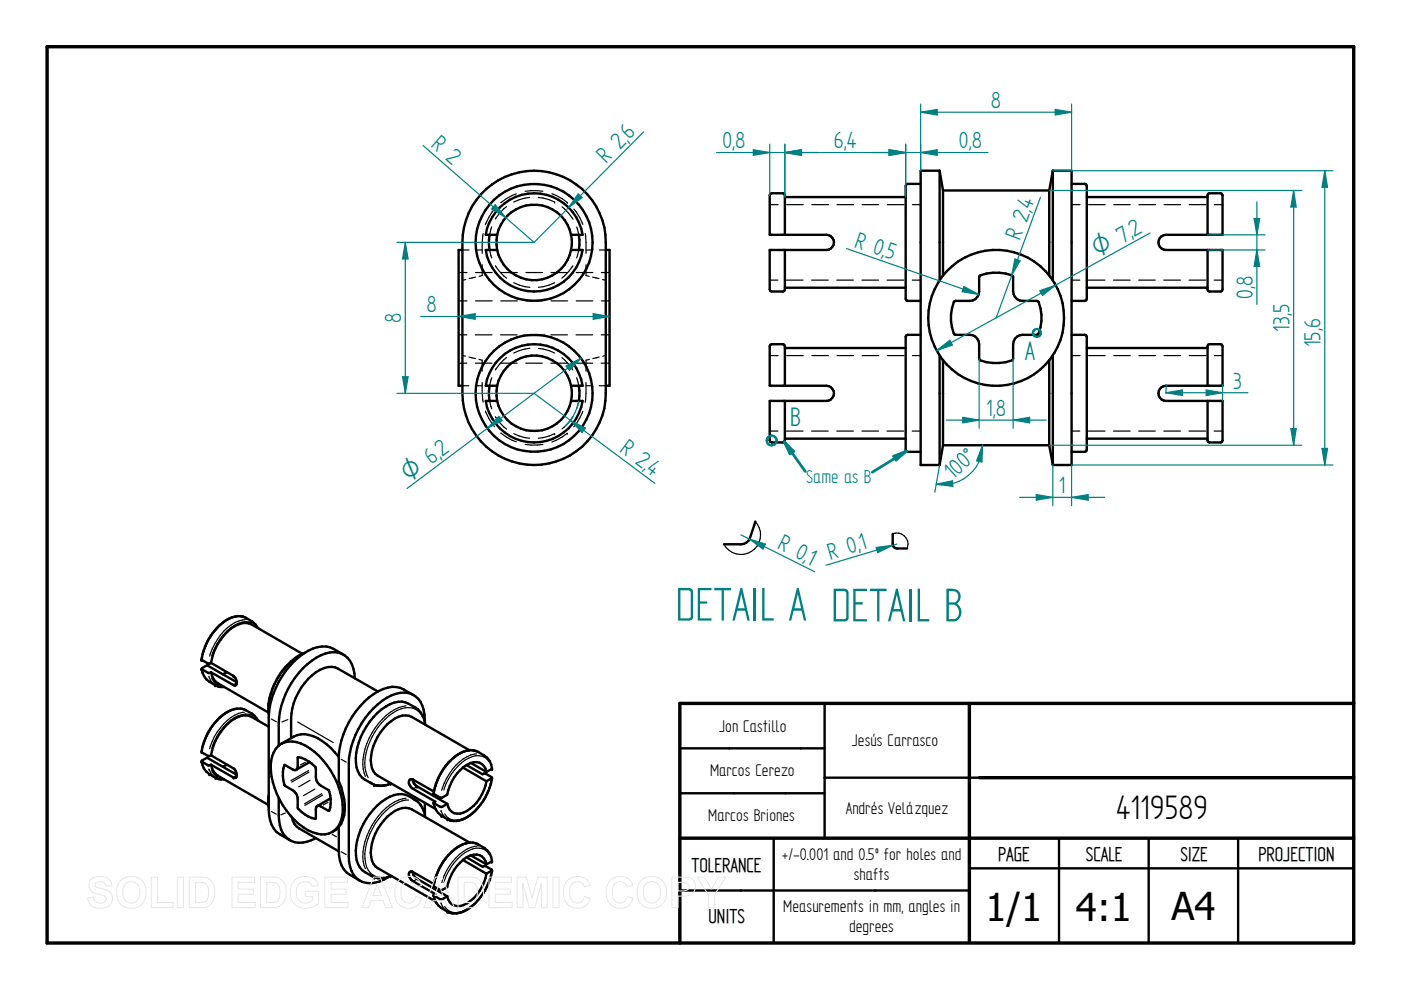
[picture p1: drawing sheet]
<svg xmlns="http://www.w3.org/2000/svg" width="297mm" height="210mm" viewBox="0 0 297 210" stroke-linecap="round" stroke-linejoin="round" font-family="sans-serif">
<path d="M10 9.9h277v190h-277zM205.5 149.1v50.5M287 149.1h-142.9v50.8M144.1 177.7h142.9M207.6 164.9h79.4" fill="none" stroke="#000" stroke-width=".72"/>
<g fill="none" stroke="#000" stroke-width=".51">
<path d="M195.2 39h-2.8l-.4 .4v24l.4 .4h2.8M199.2 36.2l.7 4.2M199.2 36.2v23.2M199.2 36.2h-4v15.2v47.2h4M223.2 36.2h4v62.4h-4M223.2 36.2v23.2M223.2 36.2l-.7 4.2M227.2 39h2.8l.3 .1 .1 .3v24l-.1 .3-.3 .1h-2.8M98 53h-.8v28.8h.8M103.1 40.1a15.2 15.2 0 0 1 16.3-2.6 15.2 15.2 0 0 1 9 13.9v32a15.2 15.2 0 0 1-15.2 15.2 15.2 15.2 0 0 1-15.2-15.2v-32a15.2 15.2 0 0 1 5.1-11.3zM103.8 49.8l-.1 1 .1 2.2M105.4 53a8 8 0 0 0 7.8 6.4 8 8 0 0 0 7.9-6.4"/>
<path d="M105.4 49.8h-2.4a10.4 10.4 0 0 1 10.3-8.8 10.4 10.4 0 0 1 10.2 8.8h-2.4M105.4 53h-2.4a10.4 10.4 0 0 0 10.3 8.8 10.4 10.4 0 0 0 10.2-8.8h-2.4M105.4 49.8l-.1 2.1 .1 1.1M105.4 49.8a8 8 0 0 1 7.8-6.4 8 8 0 0 1 7.9 6.4M121.1 49.8l.1 2.1-.1 1.1M122.7 49.8l.1 2.1-.1 1.1M128.4 53h.8v28.8h-.8M166.4 49.8v-8.4l-.4-.4h-2.4l-.3 .1-.1 .3v8.4h12a1.61 1.61 0 0 1 1.6 1.6 1.61 1.61 0 0 1-1.6 1.6h-12v8.4l.1 .3 .3 .1h2.4l.4-.4v-8.4M166.4 41.8h25.6M199.9 40.4v18M199.9 40.4h22.6M207.9 58.4a9.3 9.3 0 0 1 6.9 .1v3.3a2.03 2.03 0 0 0 2 2l3.2 .1a8.2 8.2 0 0 1 0 7l-3.2 .1a2.03 2.03 0 0 0-2 2v3.2a8.8 8.8 0 0 1-7.1 0l-.1-3.2a2.03 2.03 0 0 0-2-2l-3.2-.1a8.6 8.6 0 0 1-.1-7l3.3-.1a1.97 1.97 0 0 0 2-2v-3z"/>
<path d="M222.5 40.4v18M230.4 41.8h25.6M256 49.8l.1-8.7 .3-.1h2.4l.4 .4v8.4h-12a1.61 1.61 0 0 0-1.6 1.6 1.61 1.61 0 0 0 1.6 1.6h12v8.4l-.4 .4h-2.4l-.3-.1-.1-8.7M166.4 61h25.6M166.4 73.8h25.6M195.2 71h-2.8l-.4 .4v24l.4 .4h2.8M199.2 75.4v23.2M199.9 76.4v18M222.5 76.4v18M223.2 75.4v23.2M227.2 71h2.8l.4 .4v24l-.1 .3-.3 .1h-2.8M230.4 61h25.6"/>
<path d="M230.4 73.8h25.6M103.8 81.8l-.1 1 .1 2.2M105.4 81.8l-.1 2.1 .1 1.1M105.4 85h-2.4a10.4 10.4 0 0 0 10.3 8.8 10.4 10.4 0 0 0 10.2-8.8h-2.4M105.4 81.8h-2.4a10.4 10.4 0 0 1 10.3-8.8 10.4 10.4 0 0 1 10.2 8.8h-2.4M121.1 85a8 8 0 0 1-7.9 6.4 8 8 0 0 1-7.8-6.4M121.1 81.8l.1 2.1-.1 1.1M121.1 81.8a8 8 0 0 0-7.9-6.4 8 8 0 0 0-7.8 6.4M122.7 81.8l.1 2.1-.1 1.1M166.4 81.8v-8.4l-.4-.4h-2.4l-.3 .1-.1 .3v8.4h12a1.61 1.61 0 0 1 1.6 1.6 1.61 1.61 0 0 1-1.6 1.6h-12v8.4l.1 .3 .3 .1h2.4l.4-.4v-8.4M166.4 93h25.6M199.9 94.4l-.7 4.2"/>
<path d="M199.9 94.4h22.6M222.5 94.4l.7 4.2M230.4 93h25.6M256 81.8l.1-8.7 .3-.1h2.4l.4 .4v8.4h-12a1.61 1.61 0 0 0-1.6 1.6 1.61 1.61 0 0 0 1.6 1.6h12v8.4l-.4 .4h-2.4l-.3-.1-.1-8.7M42.8 140l1.5 .8 .4-.3M52.1 131a4.6 4.6 0 0 0-5 1.1 12.3 12.3 0 0 0-4.3 7.6M52.2 131l1.3 .8 1.2 1.4M64.1 138.6l-10.7-6.2a4 4 0 0 0-4.4 .9 11.8 11.8 0 0 0-4.3 7.2M64.6 138.4a13.8 13.8 0 0 0-7.6 10.3l-.1 1 .1 1.9M72.9 138.8a6.2 6.2 0 0 0-5.6-1.6 14.3 14.3 0 0 0-8.2 7.4 16.6 16.6 0 0 0-2.1 7.5v19.6a5.7 5.7 0 0 0 2.3 5.2l2.2 1.2M42.8 141.8a4.2 4.2 0 0 0 2.9 3.5l-.1-.1M42.8 141.9l1.3 .8 .6-.2"/>
<path d="M42.8 141.6l1.1-.5 6.3 3.6M42.8 159.6l1.3 .7 .6-.2M44.7 142.5l4.7 2.7a.5 .5 0 0 0 .6 .1 .5 .5 0 0 0 .2-.6M44.7 142.5a3.2 3.2 0 0 0 1.5 2.4l10.7 6.2M44.7 140.5l4.8 2.8M45.6 145.3l.9 .3 1 .1M48.1 142.5l-.9 .5M49.5 143.3l.4 .5 .3 .9M53.4 151.3l.5 .4 .8 1.1M53.5 151.3l-1.3-.7a4.7 4.7 0 0 0-5.1 1.1 12.3 12.3 0 0 0-4.3 7.6M57 154.1l-3.6-2.1a4 4 0 0 0-4.4 .9 11.8 11.8 0 0 0-4.3 7.2M59.6 157.7l2.7-1.5a5.4 5.4 0 0 1 6 .9 14.3 14.3 0 0 1 3.5 3.4"/>
<path d="M59.6 157.7a5.7 5.7 0 0 0-2.2 5.8 16.9 16.9 0 0 0 7.9 12.5 5.2 5.2 0 0 0 5.1 .4M59.6 157.7a5.7 5.7 0 0 1 6.1 1 16.9 16.9 0 0 1 7 13 5.2 5.2 0 0 1-2.3 4.7M75.2 143.8a5.4 5.4 0 0 0-2.8-5.2 6.4 6.4 0 0 0-6.3 1.5 17.8 17.8 0 0 0-7 13.2v4.8M80.1 146.6l-8.4-4.8a4.4 4.4 0 0 0-4.7 .7 13.2 13.2 0 0 0-5.3 9.8v4.2M87.7 147.4a6.2 6.2 0 0 0-5.5-1.6 13.4 13.4 0 0 0-7.5 6.1 17.5 17.5 0 0 0-2.9 8.8v4.9a11.8 11.8 0 0 1 .9 8.2l-.4 .9-.5 .6v5a5.5 5.5 0 0 0 2.4 5.2l2.1 1.2M87.7 149.9l.4 .2M88.1 150.1a4.9 4.9 0 0 0-4.5-1.1 13.6 13.6 0 0 0-7.9 9.6 6.9 6.9 0 0 0 1.1 6.3l2.1 1.3M88.1 150.1l.5 .3M88.6 150.4a5.4 5.4 0 0 1 1.6 3.2M90.1 153.2a6.7 6.7 0 0 0-2-5.6 5 5 0 0 0-5.1-.2 17.5 17.5 0 0 0-9 14.5v19.6a5.5 5.5 0 0 0 2.8 5.5 6.4 6.4 0 0 0 5.7-1.1M99.6 159.1l-12.3-7.1a3.9 3.9 0 0 0-4.4 .9 10.8 10.8 0 0 0-4.2 9.2 3 3 0 0 0 1.4 2.4l12.3 7M101.4 159.4l1.3 .8"/>
<path d="M101.4 159.5a4.7 4.7 0 0 0-5.3 1.2 12.4 12.4 0 0 0-4.1 7.4M144.1 158.7h30.7M174.8 149.1v28.6M42.8 161.4a3.4 3.4 0 0 0 1.5 2.7M42.8 161.2l1.1-.5 6.3 3.6M42.8 161.5l1.3 .8 .6-.2M44.4 164.1l1.3 .8M44.7 160.1l4.7 2.8a1.5 1.5 0 0 1 .5 2l-.5-.1-4.7-2.7M44.7 162.1a3.2 3.2 0 0 0 1.5 2.4l10.7 6.2M45.7 164.9l.7 .3 1.1 .1M48.1 162.1l-.9 .5M57 168.6v2.3"/>
<path d="M59.1 169.2a14.2 14.2 0 0 0 .9 7.5 4.5 4.5 0 0 0 6 1.4l1-.4M60.3 162.3l.1-.1 2 1.1a.63 .63 0 0 0 .7-.8l.1-1.9a5.8 5.8 0 0 1 3.8 2.3 4 4 0 0 0 .4 3.1l.6 .6 1.6 .9a5.9 5.9 0 0 1 .1 4.4l-1.7-.9a.64 .64 0 0 0-.7-.1 .64 .64 0 0 0-.3 .7l-.1 2a5.8 5.8 0 0 1-3.8-2.4 4 4 0 0 0-.4-3.1l-.6-.5-1.7-1a5.9 5.9 0 0 1-.1-4.3zM61.8 173.2a3.5 3.5 0 0 0 1.6 2.4l8.4 4.9M65.7 161.6l-2.9 1.6M70.1 169.2l-2.8 1.7M71.8 175.6l-1.4 .8M78.4 165.9l.9 .5M82.8 166.2a4.6 4.6 0 0 1-3.4 .2M82.8 166.1h.1M87.5 165.3a.68 .68 0 0 0-.8 .3 .68 .68 0 0 0 .1 .8l.7 .8 4.8 2.8-.2 .1M87.5 165.3v.1a1.68 1.68 0 0 0 .9 1.4M87.6 165.3l4.4 2.6"/>
<path d="M87.7 169.5l.9 .4M88.1 169.7a4.8 4.8 0 0 0-6.3-.3 14.1 14.1 0 0 0-6.3 12 4.7 4.7 0 0 0 3.4 4.4M88.5 166.8l6.3 3.6M88.6 170a5.2 5.2 0 0 1 1.6 3.2M90.1 170.2v2.5M91.9 170.2a3.8 3.8 0 0 0 1.7 2.7M92 170.3l1.6 .8 1.2-.7M93.6 173l1.3 .7M98.1 162.7l5 3M98.9 162.2l3.4 2 .7-.2 1.2 .8M99.6 178.6l-12.3-7a3.9 3.9 0 0 0-4.4 .9 10.7 10.7 0 0 0-4.2 9.2 3 3 0 0 0 1.4 2.4l12.3 7M99.8 161.8l3.3 1.9"/>
<path d="M101.3 179a4.7 4.7 0 0 0-5.2 1.3 12.4 12.4 0 0 0-4.1 7.4M101.4 179l1.3 .8M102.6 160.1a3.6 3.6 0 0 1 1.7 2.8M102.7 179.8a3.4 3.4 0 0 1 1.6 2.7M103.1 163.7a2.36 2.36 0 0 0-3.4-1.9 9.1 9.1 0 0 0-4.9 6.7l-1.2 .7-1.6-.8M103.1 165.7a8.4 8.4 0 0 1-5.5 6.8 2.32 2.32 0 0 1-2.8-2.1M104.2 165l-1.1 .7M104.2 163.1l-1.1 .6M104.3 165a11.8 11.8 0 0 1-6.4 8.8 3.8 3.8 0 0 1-3-.1M144.1 168.2h30.7M164 177.7v22.2M207.6 164.9h-32.8"/>
<path d="M224.5 177.7v22.2M243.5 177.7v22.2M262.5 177.7v22.2M78.4 185.5l.5 .3M78.9 185.8l.4 .2M82.8 185.8a4.6 4.6 0 0 1-3.4 .2M82.8 185.7h.1M87.5 186.8l-.1-.1a1.27 1.27 0 0 1-.5-1.8l.6-.1 4.5 2.7M87.5 184.9a1.74 1.74 0 0 0 1 1.5l6.3 3.6M87.6 186.9l4.7 2.7-.2 .1M92 189.9l1.6 .8 1.2-.7M98.1 182.3l5 3 1.1-.7"/>
<path d="M98.9 181.8l3.4 2 .7-.2 1.2 .8M99.8 181.4l3.3 1.9M103.1 183.3a2.36 2.36 0 0 0-3.4-1.9 9.1 9.1 0 0 0-4.9 6.7l-1.2 .7-1.6-.8M103.1 185.3a8.4 8.4 0 0 1-5.5 6.8 2.32 2.32 0 0 1-2.8-2.1M104.2 182.7l-1.1 .6M104.3 184.6a11.8 11.8 0 0 1-6.4 8.8 3.7 3.7 0 0 1-3-.1 4.3 4.3 0 0 1-3-3.5M144.1 188.8h61.4M205.5 184.1h81.5"/>
<circle cx="113.3" cy="51.4" r="12.4"/>
<circle cx="211.2" cy="67.4" r="14.4"/>
<circle cx="113.3" cy="83.4" r="12.4"/>
</g>
<g fill="none" stroke="#000" stroke-width=".25">
<path d="M97.2 57.8h1.8M98 53h1.4M98.8 59.3l-.8 .1M100.8 58.8l-1.3 .3M100.8 57.8h3.5M100.9 53h1.3M102.2 56.1v2.3l-.6 .2M102.4 49.5l-.2 1.9v2.3M103.7 52.2v.3M103.7 51.4h.1M103.7 50.2v.2M103.8 52.8l.5 1.9"/>
<path d="M104.3 48.1l-.5 1.9M104.8 44.4l-1.2 1.7-.7 1.5M105 56.3a9.5 9.5 0 0 0 2.4 2.7M105.3 50.4v.3M105.3 52.5l.1 .1M105.4 52.8v.2M105.4 49.8v.2M106.2 57.8h3.5M107.4 43.8a9.5 9.5 0 0 0-2.4 2.6M108.9 59.9l1.2 .6 2.2 .4M109.5 41.1a11 11 0 0 0-3.3 1.9M111.5 57.8h3.5"/>
<path d="M112.3 41.9l-2.2 .4-1.2 .5M114.1 41.9l2.3 .4 1.2 .5M115.1 40.6l-1.1-.2-2.7 .2M116.8 57.8h3.6M117 41.1l2.2 1 1.1 .8M117.6 42.8h.1M117.6 59.9l-1.2 .6-2.2 .4M119.2 43.9l1.4 1.3 .9 1.3M120.3 42.9h.1M121.1 49.8v.2M121.1 53h.1M121.1 52.8h.1"/>
<path d="M121.2 50.3v.2M121.2 51.4h.1M121.5 56.3l-.9 1.3-1.5 1.4M121.7 44.3a10.8 10.8 0 0 1 1.9 3.3M122.2 57.8h3.5M122.3 48.1l.4 1.7M122.7 53h.1M122.7 53l-.4 1.7M122.7 49.8h.1M122.7 49.9l.1 .1M124.1 49.5l.1 4.2M124.2 53h1.4"/>
<path d="M124.2 56.1v2.3l.7 .2M125.6 58.8l1.4 .3M127.1 53h1.3M127.5 57.8h1.7M127.8 59.3l.6 .1M163.2 43.4h1.8M163.2 59.4h1.7M166.7 59.4h3.6M166.8 43.4h3.5M172.1 59.4h3.5M172.1 43.4h3.5M177.4 59.4h3.5"/>
<path d="M177.5 43.4h3.5M182.7 59.4h3.6M182.8 43.4h3.5M188.1 59.4h3.5M188.1 43.4h3.5M193.4 59.4h1.8M193.5 43.4h1.7M227.2 43.4h1.8M227.2 59.4h1.7M230.8 59.4h3.5M230.8 43.4h3.5M236.1 59.4h3.5"/>
<path d="M236.1 43.4h3.5M241.4 59.4h3.5M241.5 43.4h3.5M246.8 59.4h3.5M246.8 43.4h3.5M252.1 59.4h3.5M252.1 43.4h3.5M257.4 59.4h1.8M257.5 43.4h1.7M97.2 71h1.8M97.2 77h1.8M97.2 63.8h1.8"/>
<path d="M98 75.4l.7 .1M99.4 75.7l1.4 .3M100.8 71h3.5M100.8 77h3.5M100.8 63.8h3.5M101.6 76.2l.6 .2v2.3M106.1 71h3.5M106.1 77h3.5M106.2 63.8h3.5M107.4 75.8a9.5 9.5 0 0 0-2.4 2.6M111.5 71h3.5M111.5 77h3.5"/>
<path d="M111.5 63.8h3.5M112.3 73.8l-2.2 .5-1.2 .5M114.2 73.9l2.2 .4 1.2 .5M116.8 71h3.5M116.8 77h3.5M116.8 63.8h3.6M119.1 75.8l1.5 1.4 .9 1.2M122.1 71h3.5M122.1 77h3.5M122.2 63.8h3.5M125 76.2l-.8 .2v2.3M127 75.7l-1.3 .3"/>
<path d="M127.5 71h1.7M127.5 77h1.7M127.5 63.8h1.7M128.4 75.4l-.6 .1M163.2 75.4h1.8M166.8 75.4h3.5M172.1 75.4h3.5M177.5 75.4h3.5M182.8 75.4h3.5M188.1 75.4h3.5M193.5 75.4h1.7M227.2 75.4h1.8"/>
<path d="M230.8 75.4h3.5M236.1 75.4h3.5M241.5 75.4h3.5M246.8 75.4h3.5M252.1 75.4h3.5M257.5 75.4h1.7M98 81.8h1.4M100.8 81.8h1.4M102.2 81.1v2.3l.2 1.9M102.9 87.2l.7 1.5 1.2 1.7M103.7 83.4h.1M103.7 84.4v.1"/>
<path d="M103.7 82.3v.2M103.8 84.8l.5 1.9M104.3 80.1l-.5 1.9M105 88.3a9.5 9.5 0 0 0 2.4 2.7M105.3 84.1v.3M105.4 84.8v.2M105.4 82.2l-.1 .1M105.4 81.8v.2M106.2 91.8a11 11 0 0 0 3.3 1.9M108.9 91.9l1.2 .6 2.2 .4M115.1 94.2l-2.5 .2-1.3-.2M117.6 91.9h.1"/>
<path d="M117.6 91.9l-1.2 .6-2.3 .4M120.3 91.9h.1M120.3 91.9l-1.1 .8-2.2 1M121.1 81.8h.1M121.1 82h.1M121.1 84.8v.2M121.2 84.3v.2M121.2 83.4h.1M121.5 88.3l-.9 1.3-1.4 1.3M122.3 80.1l.4 1.7M122.7 85l-.4 1.7M122.7 81.8h.1"/>
<path d="M122.7 85h.1M122.8 84.8l-.1 .1M123.6 87.2a10.8 10.8 0 0 1-1.9 3.3M124.2 81.1l-.1 4.2M124.2 81.8h1.4M127 81.8h1.4M163.2 91.4h1.7M166.7 91.4h3.6M172.1 91.4h3.5M177.4 91.4h3.5M182.7 91.4h3.6M188.1 91.4h3.5"/>
<path d="M193.4 91.4h1.8M227.2 91.4h1.7M230.8 91.4h3.5M236.1 91.4h3.5M241.4 91.4h3.5M246.8 91.4h3.5M252.1 91.4h3.5M257.4 91.4h1.8M50.5 130.7a8.3 8.3 0 0 0-5.7 4.2l-1.1 2-.5 1.5M51.9 131.4a8.6 8.6 0 0 0-6.4 5.2l-1.1 2.5M53.2 132a4.6 4.6 0 0 0-4.4 1.1 12.2 12.2 0 0 0-3.9 6M62.9 139.5a14.6 14.6 0 0 0-5.9 10.1"/>
<path d="M43 142.7l.8 1.4M44.3 143.4l.3 .8 .4 .5M44.8 143.7a2.38 2.38 0 0 0 1.4 1.5M50 144.9l-.4 .2M50.7 150.3a8.1 8.1 0 0 0-5.9 4.1l-1.1 2.1-.5 1.4M51.8 151a8.3 8.3 0 0 0-5.7 4.2l-1.1 2-.6 1.5M53.2 151.6a5 5 0 0 0-5.1 1.8 12.4 12.4 0 0 0-3.2 5.3M57.5 152.4l1.1 .6M61 152.6l-1.2 .5M63.1 153.1l7.6 4.3M86.1 149.6a10 10 0 0 0-6.6 4.8 12.1 12.1 0 0 0-2.3 9.5l.3 .7M89.6 152a3.4 3.4 0 0 0-4.6-1.7 13.4 13.4 0 0 0-7.7 11.4 6.4 6.4 0 0 0 .8 3.2"/>
<path d="M99.9 159.1a8.1 8.1 0 0 0-5.9 4.2 10.6 10.6 0 0 0-1.6 3.5M101 159.9a8 8 0 0 0-5.7 4.1l-1.1 2-.6 1.6M43 162.3l.7 1.3M44.3 163.1h.1M44.3 163.1l.7 1.3M44.8 163.3a2.77 2.77 0 0 0 1.3 1.5M50 164.5l-.4 .2M57.5 172l1.1 .6M60.4 162.2l-.1 .1M60.5 172.4l-.9 .4M63.4 160.5l-.3 .2M64.7 161.6l-1 .6"/>
<path d="M65.4 163.4l-3.7 2.1M65.5 163.7l-3.7 2.1M65.7 165.4l-2.4 1.4M66.8 167.3l-2.5 1.4M66.9 173.5l-.1 .1M68.2 168.3l-3.6 2.1M68.4 168.6l-3.8 2.2M69.6 170.1l-1.1 .6M69.8 171.8l-.2 .1M70.4 176.9l.9 .5M72.3 161l1.1 .6M81.9 166.3l-.7 .2-1.1-.1"/>
<path d="M86.1 169.2a9.7 9.7 0 0 0-6.6 4.8 13 13 0 0 0-2.5 8.7l.5 1.5M86.7 169.6a7.7 7.7 0 0 0-5.6 3.1 13.7 13.7 0 0 0-3.7 9.4 3.6 3.6 0 0 0 3.9 3.9M88.2 166.9l-.4 .2M88.9 170.6l.7 1 .2 .6M92.2 171.1l.7 1.3M93.5 171.9h.1M93.5 171.9l.8 1.3M99.8 178.7a8.3 8.3 0 0 0-5.8 4.2l-1.1 2-.5 1.5M101.1 179.4a8.4 8.4 0 0 0-5.8 4.2 10.6 10.6 0 0 0-1.6 3.5M103.7 161.5a3 3 0 0 0-4.3-.8 11.3 11.3 0 0 0-5.3 6.8M103.9 166.6a11.2 11.2 0 0 1-6.1 7.1 2.75 2.75 0 0 1-3.5-1.1M72.3 180.6l1.1 .6"/>
<path d="M88.2 186.5l-.4 .2M92.2 190.8h.1M92.2 190.8l.8 1.3M93.5 191.4l.7 1.3M103.7 181.1a2.93 2.93 0 0 0-4.3-.8 11.3 11.3 0 0 0-5.3 6.9M103.9 186.1a11 11 0 0 1-6.1 7.2 2.79 2.79 0 0 1-3.5-1.1"/>
</g>
<g fill="#000">
<circle cx="42.8" cy="139.7" r=".25"/>
<circle cx="42.8" cy="139.8" r=".25"/>
<circle cx="42.8" cy="139.9" r=".25"/>
<circle cx="42.8" cy="140" r=".25"/>
<circle cx="52.2" cy="131" r=".25"/>
<circle cx="53.5" cy="131.8" r=".25"/>
<circle cx="64.6" cy="138.4" r=".25"/>
<circle cx="42.8" cy="159.3" r=".25"/>
<circle cx="42.8" cy="159.4" r=".25"/>
<circle cx="42.8" cy="141.7" r=".25"/>
<circle cx="42.8" cy="141.8" r=".25"/>
<circle cx="42.8" cy="141.9" r=".25"/>
<circle cx="42.8" cy="159.5" r=".25"/>
<circle cx="42.8" cy="159.6" r=".25"/>
<circle cx="45.6" cy="145.2" r=".25"/>
<circle cx="49.5" cy="143.3" r=".25"/>
<circle cx="53.5" cy="151.3" r=".25"/>
<circle cx="42.8" cy="161.4" r=".25"/>
<circle cx="42.8" cy="161.3" r=".25"/>
<circle cx="42.8" cy="161.5" r=".25"/>
<circle cx="42.8" cy="161.2" r=".25"/>
<circle cx="44.4" cy="164.1" r=".25"/>
<circle cx="45.7" cy="164.9" r=".25"/>
<circle cx="49.5" cy="164.8" r=".25"/>
<circle cx="57" cy="170.9" r=".25"/>
<circle cx="79.3" cy="166.4" r=".25"/>
<circle cx="82.8" cy="166.2" r=".25"/>
<circle cx="87.5" cy="165.3" r=".25"/>
<circle cx="88.4" cy="166.8" r=".25"/>
<circle cx="91.9" cy="170.2" r=".25"/>
<circle cx="91.9" cy="168.3" r=".25"/>
<circle cx="91.9" cy="168.2" r=".25"/>
<circle cx="92" cy="168.2" r=".25"/>
<circle cx="92" cy="170.2" r=".25"/>
<circle cx="92" cy="170.3" r=".25"/>
<circle cx="92" cy="168.3" r=".25"/>
<circle cx="92" cy="170.1" r=".25"/>
<circle cx="92" cy="168.4" r=".25"/>
<circle cx="92.1" cy="170.1" r=".25"/>
<circle cx="93.6" cy="173" r=".25"/>
<circle cx="94.9" cy="173.7" r=".25"/>
<circle cx="101.4" cy="179" r=".25"/>
<circle cx="102.7" cy="160.2" r=".25"/>
<circle cx="104.2" cy="165" r=".25"/>
<circle cx="104.2" cy="163" r=".25"/>
<circle cx="104.3" cy="164.8" r=".25"/>
<circle cx="104.3" cy="163" r=".25"/>
<circle cx="104.3" cy="165" r=".25"/>
<circle cx="104.3" cy="164.9" r=".25"/>
<circle cx="104.3" cy="162.9" r=".25"/>
<circle cx="79.3" cy="186" r=".25"/>
<circle cx="79.4" cy="186" r=".25"/>
<circle cx="82.8" cy="185.8" r=".25"/>
<circle cx="87.5" cy="186.8" r=".25"/>
<circle cx="91.9" cy="187.8" r=".25"/>
<circle cx="91.9" cy="189.8" r=".25"/>
<circle cx="92" cy="187.8" r=".25"/>
<circle cx="92" cy="187.9" r=".25"/>
<circle cx="92" cy="189.9" r=".25"/>
<circle cx="92" cy="189.8" r=".25"/>
<circle cx="92" cy="189.7" r=".25"/>
<circle cx="92" cy="188" r=".25"/>
<circle cx="94.8" cy="193.3" r=".25"/>
<circle cx="94.9" cy="193.3" r=".25"/>
<circle cx="104.2" cy="184.4" r=".25"/>
<circle cx="104.2" cy="184.6" r=".25"/>
<circle cx="104.2" cy="182.7" r=".25"/>
<circle cx="104.3" cy="184.4" r=".25"/>
<circle cx="104.3" cy="182.6" r=".25"/>
<circle cx="104.3" cy="184.6" r=".25"/>
<circle cx="104.3" cy="184.5" r=".25"/>
<circle cx="104.3" cy="182.5" r=".25"/>
</g>
<path d="M179.5 52.7l28 9.7M204.4 60.7l3.1 1.7-3.5-.6z" fill="none" stroke="#008080" stroke-width=".25"/>
<path d="M204.4 60.7l3.1 1.7-3.5-.6z" fill="#008080"/>
<path d="M219.5 69.9a.78 .78 0 0 0-.5 .7 .78 .78 0 0 0 .5 .7M219.7 69.8h.2M219.7 71.4h.3M220.2 69.8a.81 .81 0 0 1 .5 .8 .81 .81 0 0 1-.5 .7" fill="none" stroke="#008080" stroke-width=".51"/>
<path d="M160.1 110.6l-1.1 3.5a1.99 1.99 0 0 1-1.9 1.3h-3.6" fill="none" stroke="#000" stroke-width=".51"/>
<path d="M160.1 110.6a4.1 4.1 0 0 1-.5 6.2 4.1 4.1 0 0 1-6.1-1.4" fill="none" stroke="#000" stroke-width=".25"/>
<path d="M157.1 113.4l15.7 7.8M158.9 114.3l3.4 1.1-.5 1z" fill="none" stroke="#008080" stroke-width=".25"/>
<path d="M158.9 114.3l3.4 1.1-.5 1z" fill="#008080"/>
<path d="M84.2 51.4h29M85.9 51.4l.6 3.5h-1.2zM84.2 83.4h29" fill="none" stroke="#008080" stroke-width=".25"/>
<path d="M85.9 51.4l.6 3.5h-1.2z" fill="#008080"/>
<path d="M85.3 79.9h1.2l-.6 3.5z" fill="none" stroke="#008080" stroke-width=".25"/>
<path d="M85.3 79.9h1.2l-.6 3.5z" fill="#008080"/>
<path d="M85.9 51.4v32M185.8 116.1l3.5-.5-3.2 1.6zM190.2 115.4l-15.1 4.4" fill="none" stroke="#008080" stroke-width=".25"/>
<path d="M163.1 92.5a1.05 1.05 0 0 0-.5 .9 1.05 1.05 0 0 0 .6 1M163.4 92.4h.3M163.7 94.4h-.2M164 92.5a1.01 1.01 0 0 1 .7 .9 1.01 1.01 0 0 1-.6 .9" fill="none" stroke="#008080" stroke-width=".51"/>
<path d="M189.3 113.2v2.2a.94 .94 0 0 0 .9 .9h2.1" fill="none" stroke="#000" stroke-width=".51"/>
<path d="M189.3 113.2a2.41 2.41 0 0 1 2.5 .5 2.41 2.41 0 0 1 .6 2.6" fill="none" stroke="#000" stroke-width=".25"/>
<path d="M185.8 116.1l3.5-.5-3.2 1.6z" fill="#008080"/>
<path d="M136.4 28l-23.2 23.4M122.6 41.1l.8 .8-2.8 2.1z" fill="none" stroke="#008080" stroke-width=".25"/>
<path d="M122.6 41.1l.8 .8-2.8 2.1z" fill="#008080"/>
<path d="M89.7 30.9l23.5 20.5M105 43.4l2.2 2.7-3-1.8z" fill="none" stroke="#008080" stroke-width=".25"/>
<path d="M105 43.4l2.2 2.7-3-1.8z" fill="#008080"/>
<path d="M113.2 83.4l25.7 19.1M120.9 89.2l3.2 1.6-.7 .9zM122.7 85a10.2 10.2 0 0 1-2.9 5.4" fill="none" stroke="#008080" stroke-width=".25"/>
<path d="M120.9 89.2l3.2 1.6-.7 .9z" fill="#008080"/>
<path d="M120 77.6l3.2-1.7-2.5 2.6zM123.2 75.9l-36.9 27.7" fill="none" stroke="#008080" stroke-width=".25"/>
<path d="M120 77.6l3.2-1.7-2.5 2.6z" fill="#008080"/>
<path d="M105.8 88.3l.7 .9-3.2 1.6z" fill="none" stroke="#008080" stroke-width=".25"/>
<path d="M105.8 88.3l.7 .9-3.2 1.6z" fill="#008080"/>
<path d="M159.7 31.7l3.5 .6-3.5 .6zM163.2 30.6v10.8M166.4 30.6v11.2" fill="none" stroke="#008080" stroke-width=".25"/>
<path d="M159.7 31.7l3.5 .6-3.5 .6z" fill="#008080"/>
<path d="M166.4 32.3l3.5-.6v1.2z" fill="none" stroke="#008080" stroke-width=".25"/>
<path d="M166.4 32.3l3.5-.6v1.2z" fill="#008080"/>
<path d="M151.9 32.3h21.5M166.4 30.6v11.2M188.5 31.7l3.5 .6-3.5 .6zM192 30.6v11.2" fill="none" stroke="#008080" stroke-width=".25"/>
<path d="M188.5 31.7l3.5 .6-3.5 .6z" fill="#008080"/>
<path d="M166.4 32.3l3.5-.6v1.2z" fill="none" stroke="#008080" stroke-width=".25"/>
<path d="M166.4 32.3l3.5-.6v1.2z" fill="#008080"/>
<path d="M166.4 32.3h25.6M188.5 31.7l3.5 .6-3.5 .6zM192 30.6v8.8M195.2 30.6v5.6" fill="none" stroke="#008080" stroke-width=".25"/>
<path d="M188.5 31.7l3.5 .6-3.5 .6z" fill="#008080"/>
<path d="M195.2 32.3l3.5-.6v1.2z" fill="none" stroke="#008080" stroke-width=".25"/>
<path d="M195.2 32.3l3.5-.6v1.2z" fill="#008080"/>
<path d="M185 32.3h24.5M199.2 98.6l-1 5.8M198.5 102.7l3.5-.8v1.2z" fill="none" stroke="#008080" stroke-width=".25"/>
<path d="M198.5 102.7l3.5-.8v1.2z" fill="#008080"/>
<path d="M208.3 94.4l-.1 3.6-1.2-.3z" fill="none" stroke="#008080" stroke-width=".25"/>
<path d="M208.3 94.4l-.1 3.6-1.2-.3z" fill="#008080"/>
<path d="M97.2 67.1l3.6-.6v1.2zM208.3 94.4a8.4 8.4 0 0 1-9.8 8.3" fill="none" stroke="#008080" stroke-width=".25"/>
<path d="M97.2 67.1l3.6-.6v1.2z" fill="#008080"/>
<path d="M125.8 66.5l3.4 .6-3.4 .6z" fill="none" stroke="#008080" stroke-width=".25"/>
<path d="M125.8 66.5l3.4 .6-3.4 .6z" fill="#008080"/>
<path d="M223.2 36.2h59.4M89.2 67.1h40M227.2 98.6h55.4M280.3 95.1h1.2l-.6 3.5z" fill="none" stroke="#008080" stroke-width=".25"/>
<path d="M280.3 95.1h1.2l-.6 3.5z" fill="#008080"/>
<path d="M280.9 36.2l.6 3.5h-1.2z" fill="none" stroke="#008080" stroke-width=".25"/>
<path d="M280.9 36.2l.6 3.5h-1.2z" fill="#008080"/>
<path d="M280.9 36.2v62.4M223.2 98.6v8.6M227.2 98.6v8.6M219.7 104.9l3.5 .6-3.5 .5z" fill="none" stroke="#008080" stroke-width=".25"/>
<path d="M219.7 104.9l3.5 .6-3.5 .5z" fill="#008080"/>
<path d="M227.2 105.5l3.5-.6v1.1z" fill="none" stroke="#008080" stroke-width=".25"/>
<path d="M227.2 105.5l3.5-.6v1.1z" fill="#008080"/>
<path d="M215.2 54.9l1.1 .4-1.8 3.1zM220.6 41.8l-9.4 25.6M216.2 105.5h18" fill="none" stroke="#008080" stroke-width=".25"/>
<path d="M215.2 54.9l1.1 .4-1.8 3.1z" fill="#008080"/>
<path d="M243.8 49.4l-45.2 24.9M198.6 74.3l2.8-2.2 .5 1.1z" fill="none" stroke="#008080" stroke-width=".25"/>
<path d="M198.6 74.3l2.8-2.2 .5 1.1z" fill="#008080"/>
<path d="M220.5 61.6l3.3-1.1-2.8 2.2z" fill="none" stroke="#008080" stroke-width=".25"/>
<path d="M220.5 61.6l3.3-1.1-2.8 2.2z" fill="#008080"/>
<path d="M207.6 76v14.8M214.8 76v14.8M204.1 88.5l3.5 .6-3.5 .6z" fill="none" stroke="#008080" stroke-width=".25"/>
<path d="M204.1 88.5l3.5 .6-3.5 .6z" fill="#008080"/>
<path d="M214.8 89.1l3.5-.6v1.2z" fill="none" stroke="#008080" stroke-width=".25"/>
<path d="M214.8 89.1l3.5-.6v1.2z" fill="#008080"/>
<path d="M200.6 89.1h21.2M247.2 83.3l3.5-.6v1.2zM247.2 81.5v1.9M259.2 81.5v3.5" fill="none" stroke="#008080" stroke-width=".25"/>
<path d="M247.2 83.3l3.5-.6v1.2z" fill="#008080"/>
<path d="M255.7 82.7l3.5 .6-3.5 .6z" fill="none" stroke="#008080" stroke-width=".25"/>
<path d="M255.7 82.7l3.5 .6-3.5 .6z" fill="#008080"/>
<path d="M247.2 83.3h17.4" fill="none" stroke="#008080" stroke-width=".25"/>
<path d="M166.3 93.7l2 2-.8 .5zM166.3 93.7l4.4 6.2" fill="none" stroke="#008080" stroke-width=".59"/>
<path d="M166.3 93.7l2 2-.8 .5z" fill="#008080"/>
<path d="M189.5 96.7l2.6-1-2.1 1.8zM192.1 95.7l-7.1 4.4" fill="none" stroke="#008080" stroke-width=".59"/>
<path d="M189.5 96.7l2.6-1-2.1 1.8z" fill="#008080"/>
<path d="M222.5 40.4h53.5M274.3 40.4l.5 3.5h-1.1zM222.5 94.4h53.5" fill="none" stroke="#008080" stroke-width=".25"/>
<path d="M274.3 40.4l.5 3.5h-1.1z" fill="#008080"/>
<path d="M273.7 90.9h1.1l-.5 3.5z" fill="none" stroke="#008080" stroke-width=".25"/>
<path d="M273.7 90.9h1.1l-.5 3.5z" fill="#008080"/>
<path d="M256 53h12.2M256 49.8h12.2M266.5 53l.6 3.5h-1.2zM274.3 40.4v54" fill="none" stroke="#008080" stroke-width=".25"/>
<path d="M266.5 53l.6 3.5h-1.2z" fill="#008080"/>
<path d="M265.9 46.3h1.2l-.6 3.5z" fill="none" stroke="#008080" stroke-width=".25"/>
<path d="M265.9 46.3h1.2l-.6 3.5z" fill="#008080"/>
<path d="M195.2 22.1v14.1M195.2 23.8l3.5-.6v1.2zM227.2 22.1v14.1M266.5 42.8v21.8" fill="none" stroke="#008080" stroke-width=".25"/>
<path d="M195.2 23.8l3.5-.6v1.2z" fill="#008080"/>
<path d="M223.7 23.2l3.5 .6-3.5 .6z" fill="none" stroke="#008080" stroke-width=".25"/>
<path d="M223.7 23.2l3.5 .6-3.5 .6z" fill="#008080"/>
<path d="M195.2 23.8h32" fill="none" stroke="#008080" stroke-width=".25"/>
<g fill="none" stroke="#e6e6e6" stroke-width=".21">
<path d="M19.3 186.5a3.1 3.1 0 0 1 4 .2l.4 1.1-1.3 .1a1.28 1.28 0 0 0-1-1 1.28 1.28 0 0 0-1.3 .5v.4a5.6 5.6 0 0 0 2.5 .9 1.98 1.98 0 0 1 1.2 2.4 1.98 1.98 0 0 1-2.2 1.5 2.48 2.48 0 0 1-3-2.2l1.2-.2a1.44 1.44 0 0 0 1.3 1.3 1.44 1.44 0 0 0 1.5-.9 1.18 1.18 0 0 0-1.4-.9 2.36 2.36 0 0 1-2.4-2l.1-.7zM25.8 186.5a3.3 3.3 0 0 1 3.9-.1 3.3 3.3 0 0 1 1.2 3.8 3.2 3.2 0 0 1-3.8 2.3 3.2 3.2 0 0 1-2.4-3.8 3 3 0 0 1 1.1-2.2zM26.5 187.5a1.87 1.87 0 0 1 2.2-.4 1.87 1.87 0 0 1 1 2.1 1.87 1.87 0 0 1-1.8 2.3 1.87 1.87 0 0 1-1.9-2.3l.1-.8zM32.1 186h1.3v5.3h3.3v1.1h-4.6zM37.6 186h1.3v6.4h-1.3zM40.1 186h2.4a2.79 2.79 0 0 1 3 3.3 2.79 2.79 0 0 1-2.9 3.1h-2.5zM41.4 187.1a2.64 2.64 0 0 1 2.5 .5 3.3 3.3 0 0 1-.3 3.5l-.8 .2h-1.4zM49.2 186h4.8v1.1h-3.5v1.4h3.2v1.1h-3.2v1.7h3.6v1.1h-4.9zM55.2 186h2.4a2.79 2.79 0 0 1 3.1 3.3 2.79 2.79 0 0 1-3 3.1h-2.5zM56.6 187.1a2.64 2.64 0 0 1 2.4 .5 3.3 3.3 0 0 1-.3 3.5l-.8 .2h-1.3zM62.3 186.8a3.6 3.6 0 0 1 4.6-.2l.6 1.1-1.3 .3a1.8 1.8 0 0 0-2.2-1 1.8 1.8 0 0 0-1.2 2.1 2.01 2.01 0 0 0 1.1 2.2 2.01 2.01 0 0 0 2.3-.4v-.8h-1.5v-1.1h2.9v2.6a3.8 3.8 0 0 1-5.5-.3 4 4 0 0 1 .2-4.5zM68.9 186h4.8v1.1h-3.5v1.4h3.2v1.1h-3.2v1.7h3.6v1.1h-4.9z"/>
<path d="M79.2 186h1.4l2.6 6.4h-1.4l-.6-1.4h-2.5l-.6 1.4h-1.4zM79.9 187.5l.9 2.4h-1.7zM84.5 186.7a2.87 2.87 0 0 1 4.9 1l-1.3 .3a1.6 1.6 0 0 0-1.8-1 1.6 1.6 0 0 0-1.3 1.7 2.19 2.19 0 0 0 1.3 2.7 1.55 1.55 0 0 0 1.9-1.3l1.2 .4a2.93 2.93 0 0 1-3.4 2 2.93 2.93 0 0 1-2.3-3.3v-.6a3.2 3.2 0 0 1 .8-1.9zM92.3 186h1.4l2.6 6.4h-1.4l-.5-1.4h-2.6l-.5 1.4h-1.4zM93 187.5l.9 2.4h-1.7zM97.1 186h2.4a2.79 2.79 0 0 1 3 3.3 2.79 2.79 0 0 1-2.9 3.1h-2.5zM98.4 187.1a2.64 2.64 0 0 1 2.4 .5 3.3 3.3 0 0 1-.2 3.5l-.9 .2h-1.3zM103.7 186h4.8v1.1h-3.5v1.4h3.2v1.1h-3.2v1.7h3.6v1.1h-4.9zM109.6 186h2l1.2 4.4 1.2-4.4h2v6.4h-1.2v-5.1l-1.4 5.1h-1.2l-1.3-5.1v5.1h-1.3zM117.2 186h1.3v6.4h-1.3zM120.3 186.7a2.87 2.87 0 0 1 4.8 1l-1.2 .3a1.6 1.6 0 0 0-1.9-1 1.6 1.6 0 0 0-1.2 1.7 2.19 2.19 0 0 0 1.3 2.7 1.55 1.55 0 0 0 1.8-1.3l1.3 .4a2.93 2.93 0 0 1-3.5 2 2.93 2.93 0 0 1-2.2-3.3v-.6a3.2 3.2 0 0 1 .8-1.9zM129.3 186.7a2.87 2.87 0 0 1 4.9 1l-1.2 .3a1.6 1.6 0 0 0-1.9-1 1.6 1.6 0 0 0-1.3 1.7 2.19 2.19 0 0 0 1.3 2.7 1.55 1.55 0 0 0 1.9-1.3l1.2 .4a2.93 2.93 0 0 1-3.4 2 2.93 2.93 0 0 1-2.3-3.3l.1-.6a3.2 3.2 0 0 1 .7-1.9z"/>
<path d="M136.2 186.5a3.3 3.3 0 0 1 3.9-.1 3.3 3.3 0 0 1 1.1 3.8 3.2 3.2 0 0 1-3.7 2.3 3.2 3.2 0 0 1-2.4-3.8 3 3 0 0 1 1.1-2.2zM136.9 187.5a1.87 1.87 0 0 1 2.2-.4 1.87 1.87 0 0 1 .9 2.1 1.87 1.87 0 0 1-1.8 2.3 1.87 1.87 0 0 1-1.8-2.3l.1-.8zM142.4 186h2.1a2.5 2.5 0 0 1 2.7 1 2.08 2.08 0 0 1-.1 2.2 2.08 2.08 0 0 1-2.1 .8h-1.2v2.4h-1.4zM143.8 187.1h.6a1.28 1.28 0 0 1 1.7 .9 1.22 1.22 0 0 1-1.6 .9h-.7zM147.8 186h1.5l1.6 2.5 1.4-2.5h1.6l-2.4 3.7v2.7h-1.3v-2.7z"/>
</g>
<text font-size="11.3" fill="#008080" x="143.3" y="131.6">DETAIL A DETAIL B</text>
<g font-size="8.1">
<text x="236.7" y="173.7">4119589</text>
<text x="208.9" y="195.3">1/1</text>
<text x="228.1" y="195.3">4:1</text>
<text x="248.4" y="195.1">A4</text>
</g>
<g font-size="6.4" fill="#008080">
<text x="217.3" y="76.4">A</text>
<text x="167.5" y="90.3">B</text>
</g>
<g font-size="5.6" fill="#008080">
<text x="210.1" y="22.9">8</text>
<text x="133.4" y="29.8" transform="rotate(-45 133.4 29.8)">6</text>
<text x="91.2" y="31" transform="rotate(41 91.2 31)">R 2</text>
<text x="128.5" y="34.7" transform="rotate(-45 128.5 34.7)">R 2,</text>
<text x="153.2" y="31.5">0,8</text>
<text x="176.8" y="31.5">6,4</text>
<text x="203.3" y="31.5">0,8</text>
<text x="218.6" y="44.6" transform="rotate(-70 218.6 44.6)">4</text>
<text x="180.9" y="52.3" transform="rotate(19 180.9 52.3)">R 0,</text>
<text x="216.2" y="51.1" transform="rotate(-70 216.2 51.1)">R 2,</text>
<text x="240.5" y="50.2" transform="rotate(-29 240.5 50.2)">2</text>
<text x="187.4" y="54.5" transform="rotate(19 187.4 54.5)">5</text>
<text x="265.6" y="63.3" transform="rotate(-90 265.6 63.3)">0,8</text>
<text x="85" y="68.5" transform="rotate(-90 85 68.5)">8</text>
<text x="90.4" y="66.2">8</text>
<text x="273.4" y="70.4" transform="rotate(-90 273.4 70.4)">13,5</text>
<text x="280" y="73.7" transform="rotate(-90 280 73.7)">15,6</text>
<text x="261.5" y="82.4">3</text>
<text x="209.1" y="88.2">1,8</text>
<text x="131.2" y="95.7" transform="rotate(37 131.2 95.7)">R 2,</text>
<text x="93.8" y="96.9" transform="rotate(-37 93.8 96.9)">2</text>
<text x="136.8" y="99.8" transform="rotate(37 136.8 99.8)">4</text>
<text x="202" y="101.9" transform="rotate(-42 202 101.9)">100°</text>
<text x="224.5" y="104.6">1</text>
<text x="164.6" y="116.2" transform="rotate(27 164.6 116.2)">R 0,</text>
<text x="170.8" y="119.3" transform="rotate(27 170.8 119.3)">1</text>
<text x="176" y="118.7" transform="rotate(-16 176 118.7)">R 0,</text>
<text x="182.6" y="116.7" transform="rotate(-16 182.6 116.7)">1</text>
</g>
<g font-size="5.4" fill="#008080">
<text x="232.7" y="54.5" transform="rotate(-29 232.7 54.5)">O 7,</text>
<text x="86.7" y="102.2" transform="rotate(-37 86.7 102.2)">O 6,</text>
</g>
<g font-size="4.8">
<text x="146.6" y="184.8">TOLERANCE</text>
<text x="211.6" y="182.5">PAGE</text>
<text x="230.2" y="182.5">SCALE</text>
<text x="250.3" y="182.5">SIZE</text>
<text x="266.8" y="182.5">PROJECTION</text>
<text x="150.2" y="195.8">UNITS</text>
</g>
<text font-size="4.5" fill="#008080" x="170.9" y="102.4">Same as B</text>
<g font-size="4.1">
<text x="152.5" y="155.1">Jon Castillo</text>
<text x="180.6" y="158.2">Jesús Carrasco</text>
<text x="150.5" y="164.5">Marcos Cerezo</text>
<text x="179.3" y="172.6">Andrés Velázquez</text>
<text x="150.2" y="174.1">Marcos Briones</text>
<text x="165.8" y="182.4">+/-0.001 and 0.5º for holes and</text>
<text x="181" y="186.6">shafts</text>
<text x="166.1" y="193.5">Measurements in mm, angles in</text>
<text x="180" y="197.6">degrees</text>
</g>
</svg>
